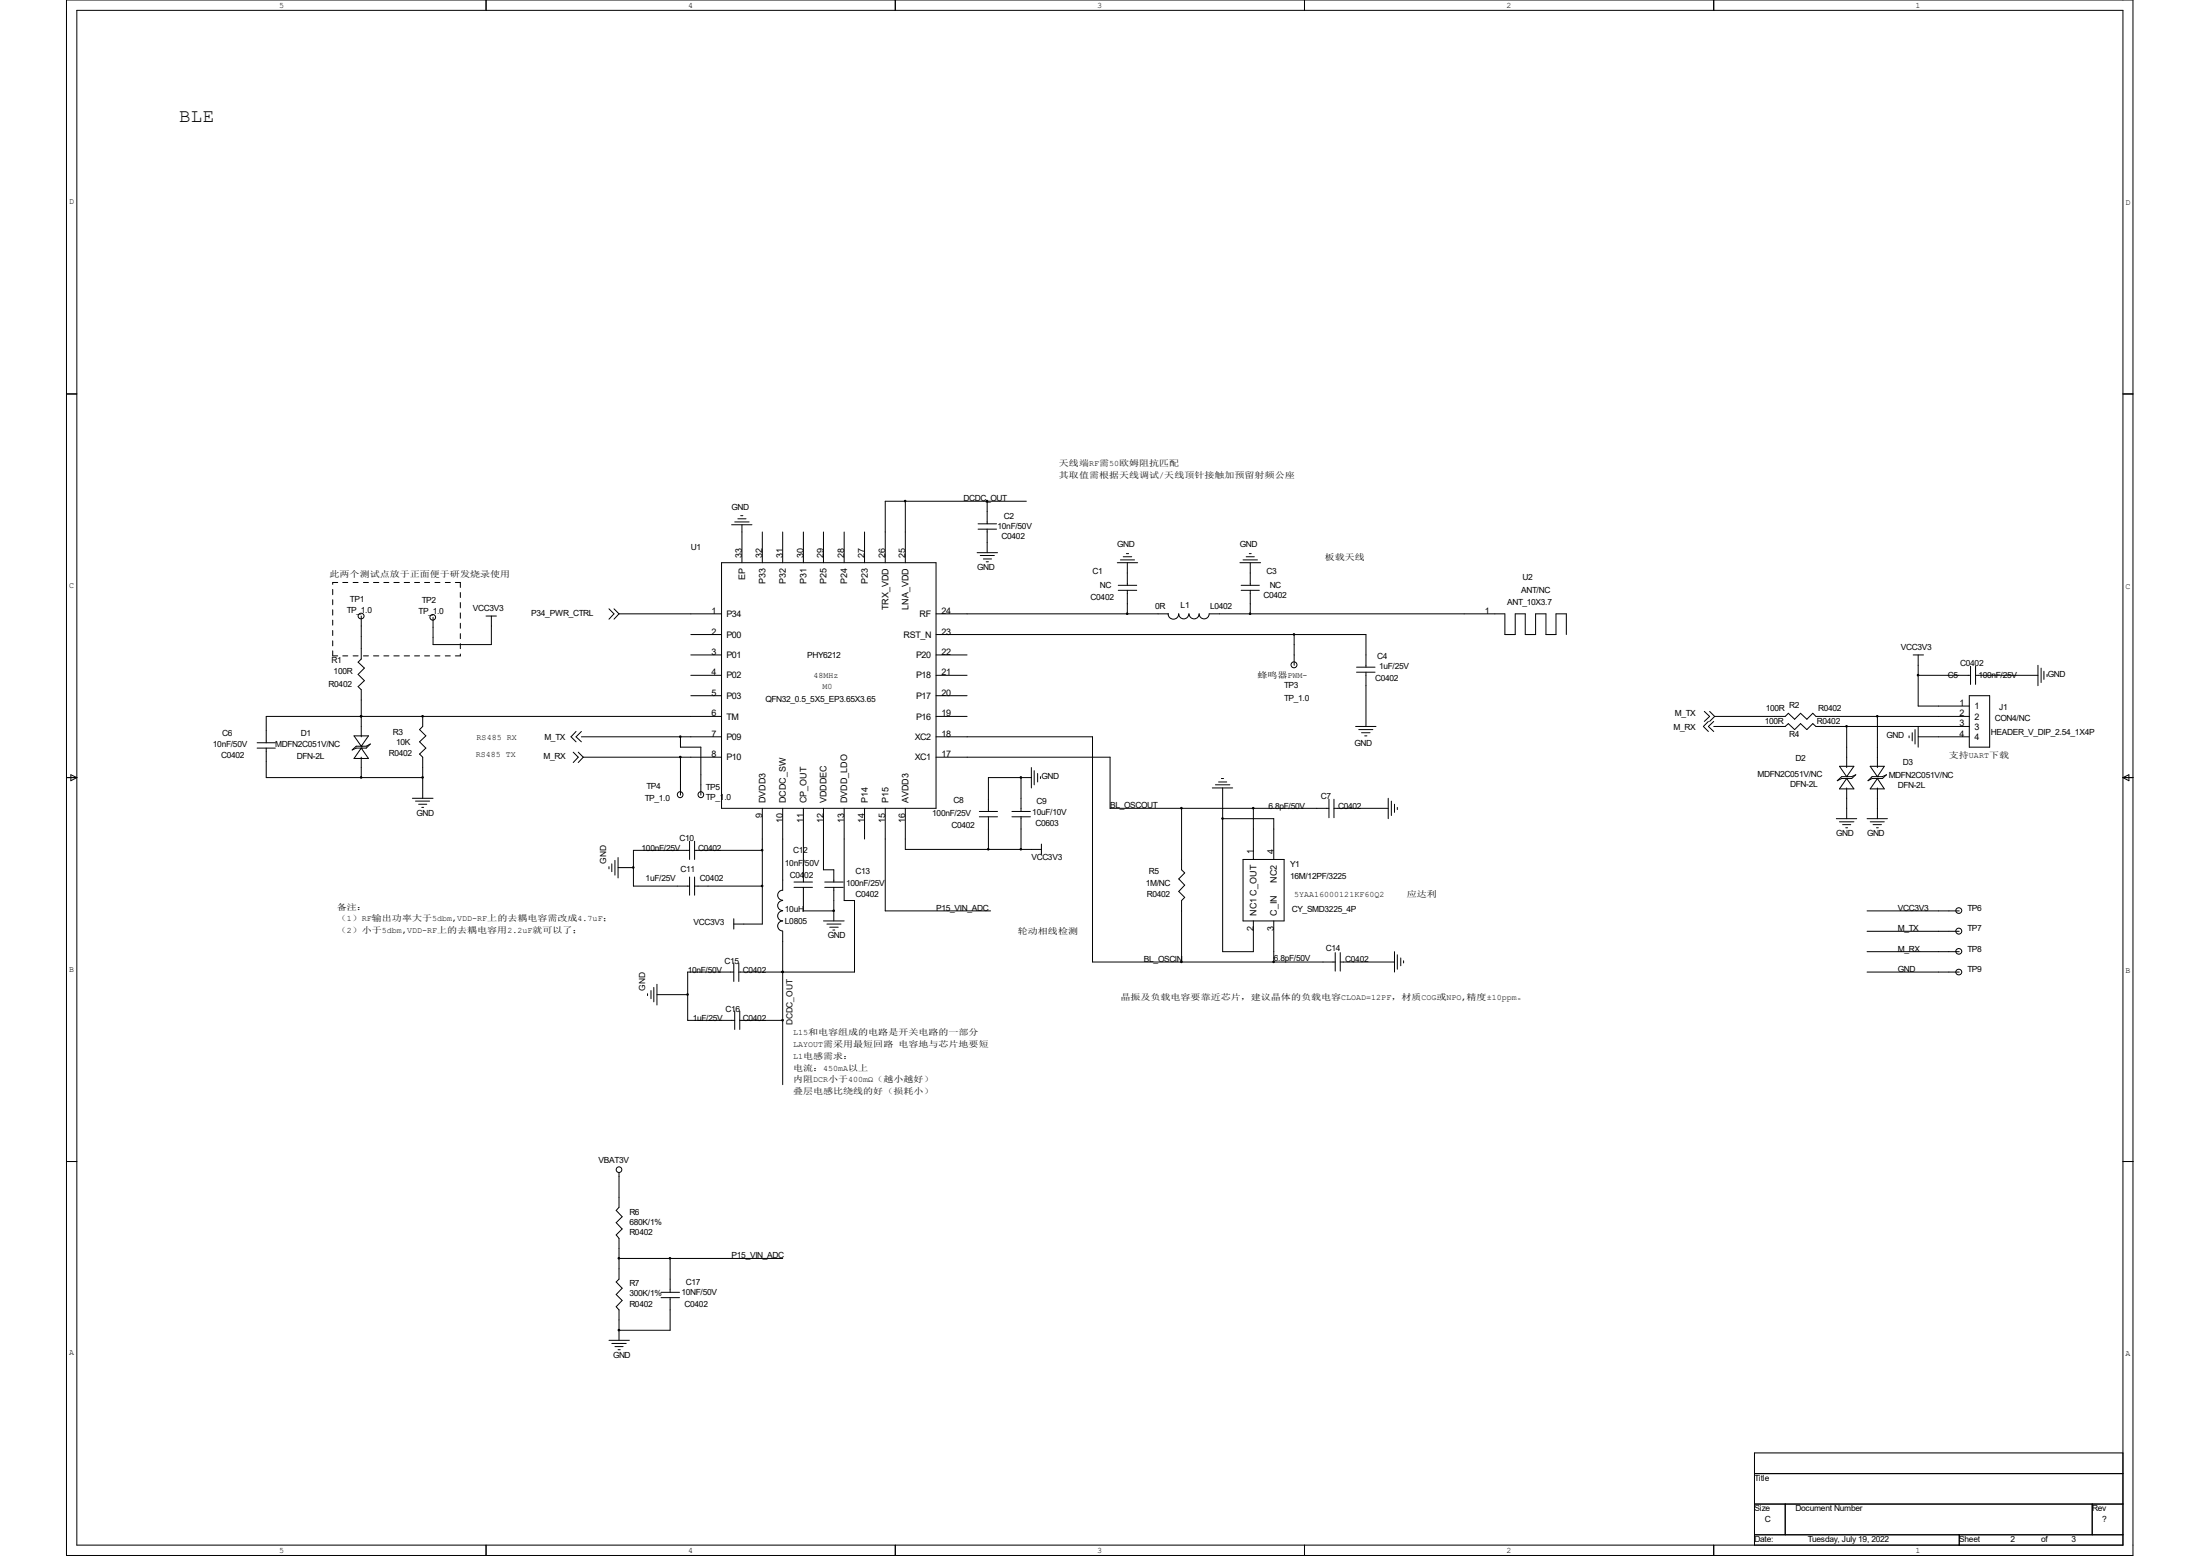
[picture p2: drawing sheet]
<svg xmlns="http://www.w3.org/2000/svg" width="297mm" height="210mm" viewBox="0 0 297 210" stroke-linecap="round" stroke-linejoin="round" font-family="sans-serif">
<g fill="none" stroke="#000" stroke-width=".14">
<path d="M9 0h279v209.9h-279zM10.4 1.4h276.2v207.1h-276.2zM65.6 0v1.4M120.9 0v1.4M176.1 0v1.4M231.4 0v1.4M9 53.2h1.4M286.6 53.2h1.4M44.9 79.5v.8M45.6 78.6h-.7v.3M46.3 78.6h.6M47.7 78.6h.6"/>
<path d="M49.1 78.6h.6M50.4 78.6h.7M51.8 78.6h.7M53.2 78.6h.7M54.6 78.6h.7M56 78.6h.6M57.3 78.6h.7M58.7 78.6h.7M60.1 78.6h.7M61.5 78.6h.6v.7M62.1 80v.6M97.4 75.9h29v33.2h-29z"/>
<path d="M98.8 70.8h2.7M99.2 70.4h1.9M99.6 70h1.1M100 69.6h.3M100.2 70.8v5.1M102.9 71.8v4.1M105.7 71.8v4.1M108.5 71.8v4.1M111.2 71.8v4.1M114 71.8v4.1M116.7 71.8v4.1M122.2 67.6v8.3"/>
<path d="M131.9 74.6h2.8M132 71.4h2.5M132 70.7h2.5M132.3 75h1.9M132.8 75.4h1.1M133.1 75.8h.3M133.3 67.6v3.1M133.3 71.4v3.2M138.6 67.6h-19.1v8.3M150.8 75.9h2.8M151 79.7h2.5M151 79h2.5"/>
<path d="M151.3 75.6h1.9M151.6 75.1h1.2M152.1 74.7h.3M152.2 75.9v3.1M152.2 79.7v3.1M167.4 75.9h2.8M167.6 79.7h2.4M167.6 79h2.4M167.8 75.6h2M168.2 75.1h1.1M168.7 74.7h.2M168.8 75.9v3.1"/>
<path d="M168.8 79.7v3.1M44.9 80.9v.7M44.9 82.3v.7M44.9 83.7v.7M44.9 85.1v.7M44.9 86.5v.7M44.9 87.8v.7h.7M46.3 88.5h.6M47.7 88.5h.6M47.8 99.3h1.9l-.9 1.4zM48.8 96.7h.1M48.8 83.1v5.8l-.5 .5 .9 .8-.9 .8 .9 .9-.9 .8 .5 .4v6.3"/>
<path d="M49.1 88.5h.6M50.4 88.5h.7M51.8 88.5h.7M53.2 88.5h.7M54.6 88.5h.7M56 88.5h.6M57.1 96.7h.1M57.1 96.7v1.3l-.5 .5 .9 .8-.9 .8 .9 .9-.9 .8 .5 .4v5.5M57.3 88.5h.7M58.7 88.5h.7M60.1 88.5h.7M62.1 81.3v.7"/>
<path d="M62.1 82.7v.7M62.1 84.1v.7M62.1 85.5v.7M62.1 86.9v.6M62.1 88.3v.2h-.6M65.6 83.1h1.4M66.3 83.1v3.9h-7.8v-3.7M77.8 98.7l-.7 .7 .7 .7M78.5 99.4h18.9M78.5 98.7l-.7 .7 .7 .7M82.2 82.2l.7 .6-.7 .8M82.9 82.2l.7 .6"/>
<path d="M83.6 82.8h13.8M83.6 82.8l-.7 .8M91.9 99.4v1.4h2.7v6.5M93.3 85.6h4.1M93.3 88.4h4.1M93.3 91.1h4.1M93.3 93.9h4.1M97.4 96.7h-61.5v3.5M126.4 82.8h31.3a.7 .7 0 0 0 .7 .8 .7 .7 0 0 0 .7-.8 .68 .68 0 0 0 .7 .7 .68 .68 0 0 0 .7-.7M126.4 96.7h4.2M126.4 85.6h58v4.4M126.4 88.4h4.2"/>
<path d="M126.4 91.1h4.2M126.4 93.9h4.2M126.4 99.4h21.1v30.4h32.8M160.5 82.8a.68 .68 0 0 0 .7 .7 .68 .68 0 0 0 .7-.7 .68 .68 0 0 0 .7 .7 .68 .68 0 0 0 .6-.7h40v2.8h1.4v-2.8h1.3v2.8h1.4v-2.8h1.4v2.8h1.4v-2.8h1.4v2.8M174.7 85.6v4.2M183 98h2.8M183.1 90.7h2.5M183.1 90h2.5M183.4 98.5h1.9M183.8 98.9h1.2M184.2 99.3h.3M184.4 90.7v7.3"/>
<path d="M230.1 96l.7 .7-.7 .7M230.6 97.4l-.6 .6 .6 .7M230.8 96l.7 .7M231.4 98h9.6l.4-.3 .9 .8 .8-.8 .8 .8 .8-.8 .5 .3h20.7M231.4 97.4l-.8 .6 .8 .7M231.5 96.7h9.5l.4-.4 .9 .8 .8-.8 .8 .8 .8-.8 .5 .4h20.7M231.5 96.7l-.7 .7M249.3 98v5.6M253.4 96.7v6.9M257.7 99.3v.3M258.1 98.9v1.1M258.3 88.4h1.4"/>
<path d="M258.5 98.5v1.9M259 91.1h7M259 99.4h6.9M259 88.4v6.9h6.9M259 98v2.8M265.9 93.9h2.7v6.9h-2.7zM266 89.9v2.5M266.7 91.1h8.4M266.7 89.9v2.5M275.1 89.8v2.7M275.5 90.2v1.9M275.9 90.6v1.1"/>
<path d="M276.4 91v.3M9 104.9h1.4M9.6 104.6l.8 .3-.8 .5zM34.7 101h2.5M34.7 100.2h2.5M35.9 101v3.9h21.2M47.5 101.2l.6-.5h1.3l.6-.3-.6 .6h-1.3zM48.8 101h.1M48.8 100.7h.1M48.8 104.9h.1M48.8 102.2v2.7M48.8 101l.9 1.4h-1.9z"/>
<path d="M55.7 107.7h2.8M56.1 108.1h1.9M56.5 108.5h1.1M56.9 109h.3M77.4 101.5l.7 .7-.7 .7M78.1 101.5l.6 .7M78.7 102.2h18.7M78.7 102.2l-.6 .7M82.2 117v.3M82.6 116.6v1M83 116.1v2M83.4 115.7v2.8"/>
<path d="M83.4 117.1h2.1M91.9 102.2v5.1M93.1 114.8h-7.6v4.8h7.6M93.1 113.5v2.5M93.1 118.4v2.4M93.8 119.6h9.1M93.8 113.5v2.5M93.8 118.4v2.4M93.8 114.8h9.1M102.9 109.1v15.6h-3.8M105.7 109.1v11a.68 .68 0 0 0-.7 .7 .68 .68 0 0 0 .7 .7M107.2 119.8h2.5"/>
<path d="M107.2 119h2.5M108.5 119.8v3.1h4.1M108.5 109.1v9.9M111.2 109.1v8.3h1.4v1.6M111.3 119.8h2.5M111.3 119h2.5M112.6 119.8v4.5M114 109.1v12.4h1.4v9.7h-15.7M116.7 109.1v4.1M119.5 109.1v13.8h14.2M122.2 109.1v5.5h18.4M126.4 102.2h23.5v6.9h29.5"/>
<path d="M132.2 110.2h2.5M132.2 109.5h2.5M133.4 110.2v4.4M136.6 110.2h2.5M136.6 109.5h2.5M137.8 104.9v4.6M137.8 110.2v4.4M139.2 104.9h-5.8v4.6M139.2 103.6v2.7M139.6 104v1.9M140.1 104.4v1.1M140.5 104.8v.3"/>
<path d="M140.6 113.9v1.4M159.5 109.1v8.3l.4 .4-.8 .8 .8 .9-.8 .8 .8 .8-.4 .4v8.3M163.7 106.3h2.7M164.1 105.9h1.9M164.5 105.5h1.1M164.9 105.1h.3M165.1 106.3v22.1h4.1v-4.1M165.1 110.5h6.9v5.5M167.8 116h5.6v8.3h-5.6zM169.2 109.1v6.9M179.4 107.9v2.5M180.1 109.1h7.3"/>
<path d="M180.1 107.9v2.5M187.4 107.7v2.8M187.8 108.1v2M188.3 108.5v1.1M188.6 109v.3M247.9 110.5h2.8M248 105.4l.6-.6h1.4l.5-.2-.5 .5h-1.4zM248.3 103.4h2l-1 1.4zM248.3 110.9h2M248.8 111.3h1.1M249.2 111.7h.2M249.3 105.1h.1"/>
<path d="M249.3 104.8h.1M249.3 106.3v4.2M249.3 105.1l1 1.4h-2zM252.1 110.5h2.7M252.5 103.4h1.9l-1 1.4zM252.5 110.9h1.9M252.7 104.8h1.4l.6-.2-.6 .5h-1.4l-.5 .3zM252.9 111.3h1.1M253.3 111.7h.3M253.4 105.1h.1M253.4 104.8h.1M253.4 105.1l1 1.4h-1.9z"/>
<path d="M253.4 106.3v4.2M286.6 104.9h1.4M286.6 104.9l.8-.3v.8zM87.4 134.1v.3M87.9 133.7v1.1M88.3 133.3v1.9M88.7 132.8v2.8M88.7 134.2h4.1M99.1 131.2h-6.3v6.5h6.4M99.1 124v1.4M99.1 130v2.5M99.2 136.4v2.5"/>
<path d="M99.7 130v2.5M99.9 137.7h5.8M99.9 136.4v2.5M105.7 122.9a.68 .68 0 0 0-.7 .7 .68 .68 0 0 0 .7 .7 .68 .68 0 0 0-.7 .7 .68 .68 0 0 0 .7 .6M105.7 121.5a.68 .68 0 0 0-.7 .7 .68 .68 0 0 0 .7 .7M105.7 131.2h.1M105.7 125.7v20.7M111.2 124.3h2.8M111.6 124.7h1.9M112 125.1h1.2M112.4 125.5h.3M172 124.3v5.5"/>
<path d="M180.3 128.6v2.5M180.9 129.8h7.4M180.9 128.6v2.5M188.3 128.4v2.8M188.6 128.9v1.9M189.1 129.3v1M189.5 129.7v.3M252.1 122.9h12.4M252.1 125.7h12.4M252.1 131.2h12.4M252.1 128.4h12.4M9 156.8h1.4"/>
<path d="M83.6 158.3v4.6l-.4 .5 .8 .8-.8 .8 .8 .9-.8 .8 .4 .4v5.5l-.4 .4 .8 .9-.8 .8 .8 .8-.8 .9 .4 .4v4.1M286.6 156.8h1.4M83.6 169.8h22.1M89.2 174.4h2.5M89.2 175.1h2.5M90.5 169.8v4.6M90.5 175.1v4.4h-6.9M82.2 180.9h2.8M82.6 181.3h1.9M83 181.7h1.1M83.4 182.2h.3M236.9 198.9h49.7"/>
<path d="M286.6 196.1h-49.7v12.4M65.6 208.5v1.4M120.9 208.5v1.4M176.1 208.5v1.4M231.4 208.5v1.4M236.9 203h49.7M236.9 207.1h49.7M241 203v4.1M264.5 207.1v1.4M282.4 203v4.1"/>
<circle cx="122.2" cy="67.6" r=".11"/>
<circle cx="133.2" cy="67.6" r=".11"/>
<circle cx="48.7" cy="96.7" r=".11"/>
<circle cx="48.8" cy="83.1" r=".39"/>
<circle cx="57" cy="96.7" r=".11"/>
<circle cx="58.4" cy="83.3" r=".38"/>
<circle cx="91.8" cy="99.4" r=".11"/>
<circle cx="152.2" cy="82.8" r=".11"/>
<circle cx="168.8" cy="82.8" r=".11"/>
<circle cx="174.7" cy="85.6" r=".11"/>
<circle cx="174.7" cy="89.7" r=".4"/>
<circle cx="249.3" cy="98" r=".11"/>
<circle cx="253.4" cy="96.7" r=".11"/>
<circle cx="258.9" cy="91.1" r=".11"/>
<circle cx="48.7" cy="104.9" r=".11"/>
<circle cx="57" cy="104.9" r=".11"/>
<circle cx="85.5" cy="117.1" r=".11"/>
<circle cx="91.8" cy="107.3" r=".39"/>
<circle cx="91.8" cy="102.2" r=".11"/>
<circle cx="94.6" cy="107.3" r=".39"/>
<circle cx="102.9" cy="114.7" r=".11"/>
<circle cx="102.9" cy="119.6" r=".11"/>
<circle cx="133.4" cy="114.6" r=".11"/>
<circle cx="137.8" cy="104.9" r=".11"/>
<circle cx="137.8" cy="114.6" r=".11"/>
<circle cx="159.5" cy="109.1" r=".11"/>
<circle cx="165" cy="110.5" r=".11"/>
<circle cx="169.2" cy="109.1" r=".11"/>
<circle cx="92.8" cy="134.2" r=".11"/>
<circle cx="105.6" cy="137.7" r=".11"/>
<circle cx="105.6" cy="131.2" r=".11"/>
<circle cx="112.5" cy="122.9" r=".11"/>
<circle cx="159.5" cy="129.8" r=".11"/>
<circle cx="171.9" cy="129.8" r=".11"/>
<circle cx="264.4" cy="125.7" r=".4"/>
<circle cx="264.4" cy="131.2" r=".39"/>
<circle cx="264.4" cy="128.4" r=".39"/>
<circle cx="264.4" cy="122.9" r=".39"/>
<circle cx="83.6" cy="157.9" r=".38"/>
<circle cx="83.5" cy="179.5" r=".11"/>
<circle cx="83.5" cy="169.8" r=".11"/>
<circle cx="90.4" cy="169.8" r=".11"/>
</g>
<g fill="#000">
<circle cx="122.2" cy="67.6" r=".11"/>
<circle cx="133.2" cy="67.6" r=".11"/>
<circle cx="48.7" cy="96.7" r=".11"/>
<circle cx="57" cy="96.7" r=".11"/>
<circle cx="91.8" cy="99.4" r=".11"/>
<circle cx="152.2" cy="82.8" r=".11"/>
<circle cx="168.8" cy="82.8" r=".11"/>
<circle cx="174.7" cy="85.6" r=".11"/>
<circle cx="249.3" cy="98" r=".11"/>
<circle cx="253.4" cy="96.7" r=".11"/>
<circle cx="258.9" cy="91.1" r=".11"/>
<circle cx="48.7" cy="104.9" r=".11"/>
<circle cx="57" cy="104.9" r=".11"/>
<circle cx="85.5" cy="117.1" r=".11"/>
<circle cx="91.8" cy="102.2" r=".11"/>
<circle cx="102.9" cy="114.7" r=".11"/>
<circle cx="102.9" cy="119.6" r=".11"/>
<circle cx="133.4" cy="114.6" r=".11"/>
<circle cx="137.8" cy="104.9" r=".11"/>
<circle cx="137.8" cy="114.6" r=".11"/>
<circle cx="159.5" cy="109.1" r=".11"/>
<circle cx="165" cy="110.5" r=".11"/>
<circle cx="169.2" cy="109.1" r=".11"/>
<circle cx="92.8" cy="134.2" r=".11"/>
<circle cx="105.6" cy="137.7" r=".11"/>
<circle cx="105.6" cy="131.2" r=".11"/>
<circle cx="112.5" cy="122.9" r=".11"/>
<circle cx="159.5" cy="129.8" r=".11"/>
<circle cx="171.9" cy="129.8" r=".11"/>
<circle cx="83.5" cy="179.5" r=".11"/>
<circle cx="83.5" cy="169.8" r=".11"/>
<circle cx="90.4" cy="169.8" r=".11"/>
</g>
<text font-size="2.6" x="24.2" y="16.4">BLE</text>
<g font-size="1.2">
<text x="100.2" y="75.3" transform="rotate(-90 100.2 75.3)">33</text>
<text x="102.9" y="75.3" transform="rotate(-90 102.9 75.3)">32</text>
<text x="105.7" y="75.3" transform="rotate(-90 105.7 75.3)">31</text>
<text x="108.5" y="75.3" transform="rotate(-90 108.5 75.3)">30</text>
<text x="111.2" y="75.3" transform="rotate(-90 111.2 75.3)">29</text>
<text x="114" y="75.3" transform="rotate(-90 114 75.3)">28</text>
<text x="116.7" y="75.3" transform="rotate(-90 116.7 75.3)">27</text>
<text x="119.5" y="75.3" transform="rotate(-90 119.5 75.3)">26</text>
<text x="122.2" y="75.3" transform="rotate(-90 122.2 75.3)">25</text>
<text x="96.1" y="82.8">1</text>
<text x="98.1" y="83.3">P34</text>
<text x="100.6" y="78.3" transform="rotate(-90 100.6 78.3)">EP</text>
<text x="103.3" y="78.8" transform="rotate(-90 103.3 78.8)">P33</text>
<text x="106.1" y="78.8" transform="rotate(-90 106.1 78.8)">P32</text>
<text x="108.9" y="78.8" transform="rotate(-90 108.9 78.8)">P31</text>
<text x="111.6" y="78.8" transform="rotate(-90 111.6 78.8)">P25</text>
<text x="114.4" y="78.8" transform="rotate(-90 114.4 78.8)">P24</text>
<text x="117.1" y="78.8" transform="rotate(-90 117.1 78.8)">P23</text>
<text x="119.9" y="82.4" transform="rotate(-90 119.9 82.4)">TRX_VDD</text>
<text x="122.6" y="82.3" transform="rotate(-90 122.6 82.3)">LNA_VDD</text>
<text x="124.1" y="83.3">RF</text>
<text x="127.1" y="82.8">24</text>
<text x="200.4" y="82.8">1</text>
<text x="96.1" y="85.6">2</text>
<text x="96.1" y="88.4">3</text>
<text x="98.1" y="86.1">P00</text>
<text x="98.1" y="88.8">P01</text>
<text x="122" y="86.1">RST_N</text>
<text x="123.7" y="88.8">P20</text>
<text x="127.1" y="88.4">22</text>
<text x="127.1" y="85.6">23</text>
<text x="96.1" y="91.1">4</text>
<text x="96.1" y="93.9">5</text>
<text x="98.1" y="91.6">P02</text>
<text x="98.1" y="94.3">P03</text>
<text x="123.7" y="94.3">P17</text>
<text x="123.7" y="91.6">P18</text>
<text x="127.1" y="93.9">20</text>
<text x="127.1" y="91.1">21</text>
<text x="264.5" y="95.3">1</text>
<text x="266.6" y="95.7">1</text>
<text x="96.1" y="96.7">6</text>
<text x="96.1" y="99.4">7</text>
<text x="98.1" y="97.1">TM</text>
<text x="98.1" y="99.9">P09</text>
<text x="123.5" y="99.9">XC2</text>
<text x="123.7" y="97.1">P16</text>
<text x="127.1" y="99.4">18</text>
<text x="127.1" y="96.7">19</text>
<text x="264.5" y="96.7">2</text>
<text x="264.5" y="98">3</text>
<text x="264.5" y="99.4">4</text>
<text x="266.6" y="97.1">2</text>
<text x="266.6" y="98.5">3</text>
<text x="266.6" y="99.9">4</text>
<text x="96.1" y="102.2">8</text>
<text x="98.1" y="102.6">P10</text>
<text x="123.5" y="102.6">XC1</text>
<text x="127.1" y="102.2">17</text>
<text x="102.9" y="110.4" transform="rotate(-90 102.9 110.4)">9</text>
<text x="103.3" y="108.4" transform="rotate(-90 103.3 108.4)">DVDD3</text>
<text x="105.7" y="111.1" transform="rotate(-90 105.7 111.1)">10</text>
<text x="106.1" y="108.4" transform="rotate(-90 106.1 108.4)">DCDC_SW</text>
<text x="108.5" y="111.1" transform="rotate(-90 108.5 111.1)">11</text>
<text x="108.9" y="108.4" transform="rotate(-90 108.9 108.4)">CP_OUT</text>
<text x="111.2" y="111.1" transform="rotate(-90 111.2 111.1)">12</text>
<text x="111.6" y="108.4" transform="rotate(-90 111.6 108.4)">VDDDEC</text>
<text x="114" y="111.1" transform="rotate(-90 114 111.1)">13</text>
<text x="114.4" y="108.4" transform="rotate(-90 114.4 108.4)">DVDD_LDO</text>
<text x="116.7" y="111.1" transform="rotate(-90 116.7 111.1)">14</text>
<text x="117.1" y="108.4" transform="rotate(-90 117.1 108.4)">P14</text>
<text x="119.5" y="111.1" transform="rotate(-90 119.5 111.1)">15</text>
<text x="119.9" y="108.4" transform="rotate(-90 119.9 108.4)">P15</text>
<text x="122.2" y="111.1" transform="rotate(-90 122.2 111.1)">16</text>
<text x="122.6" y="108.4" transform="rotate(-90 122.6 108.4)">AVDD3</text>
<text x="169.2" y="115.3" transform="rotate(-90 169.2 115.3)">1</text>
<text x="172" y="115.3" transform="rotate(-90 172 115.3)">4</text>
<text x="172.4" y="119.2" transform="rotate(-90 172.4 119.2)">NC2</text>
<text x="169.2" y="125.6" transform="rotate(-90 169.2 125.6)">2</text>
<text x="169.6" y="123.6" transform="rotate(-90 169.6 123.6)">NC1 C_OUT</text>
<text x="172" y="125.6" transform="rotate(-90 172 125.6)">3</text>
<text x="172.4" y="123.6" transform="rotate(-90 172.4 123.6)">C_IN</text>
</g>
<g font-size="1.1">
<text x="37.7" y="1">5</text>
<text x="92.9" y="1">4</text>
<text x="148.1" y="1">3</text>
<text x="203.4" y="1">2</text>
<text x="258.6" y="1">1</text>
<text x="9.4" y="27.6">D</text>
<text x="286.9" y="27.7">D</text>
<text x="143" y="62.9">天线端RF需50欧姆阻抗匹配</text>
<text x="143" y="64.6">其取值需根据天线调试/天线顶针接触加预留射频公座</text>
<text x="98.8" y="68.8">GND</text>
<text x="130.1" y="67.6">DCDC_OUT</text>
<text x="134.7" y="71.4">10nF/50V</text>
<text x="135.5" y="70">C2</text>
<text x="44.5" y="77.9">此两个测试点放于正面便于研发烧录使用</text>
<text x="93.3" y="74.2">U1</text>
<text x="131.9" y="76.9">GND</text>
<text x="135.2" y="72.8">C0402</text>
<text x="147.5" y="77.5">C1</text>
<text x="150.8" y="73.9">GND</text>
<text x="167.4" y="73.9">GND</text>
<text x="171" y="77.5">C3</text>
<text x="178.9" y="75.6">板载天线</text>
<text x="9.4" y="79.3">C</text>
<text x="46.8" y="82.7">TP_1.0</text>
<text x="47.2" y="81.3">TP1</text>
<text x="56.5" y="82.8">TP_1.0</text>
<text x="56.9" y="81.4">TP2</text>
<text x="63.8" y="82.5">VCC3V3</text>
<text x="71.7" y="83.1">P34_PWR_CTRL</text>
<text x="147.2" y="80.9">C0402</text>
<text x="148.5" y="79.3">NC</text>
<text x="156" y="82.2">0R</text>
<text x="159.4" y="82">L1</text>
<text x="163.4" y="82.2">L0402</text>
<text x="170.6" y="80.6">C0402</text>
<text x="171.4" y="79.3">NC</text>
<text x="203.5" y="81.6">ANT_10X3.7</text>
<text x="205.4" y="80.1">ANT/NC</text>
<text x="205.5" y="78.3">U2</text>
<text x="286.9" y="79.5">C</text>
<text x="44.7" y="89.5">R1</text>
<text x="109" y="88.8">PHY6212</text>
<text x="185.9" y="88.9">C4</text>
<text x="256.6" y="87.7">VCC3V3</text>
<text x="264.6" y="89.8">C0402</text>
<text x="44.4" y="92.7">R0402</text>
<text x="45" y="91">100R</text>
<text x="103.3" y="94.7">QFN32_0.5_5X5_EP3.65X3.65</text>
<text x="109.8" y="91.4">48MHz</text>
<text x="111" y="93">M0</text>
<text x="169.8" y="91.6">蜂鸣器PWM-</text>
<text x="173.4" y="92.9">TP3</text>
<text x="173.4" y="94.7">TP_1.0</text>
<text x="185.6" y="91.9">C0402</text>
<text x="186.2" y="90.3">1uF/25V</text>
<text x="241.6" y="95.5">R2</text>
<text x="263" y="91.5">C5</text>
<text x="267.1" y="91.5">100nF/25V</text>
<text x="269.9" y="95.8">J1</text>
<text x="276.5" y="91.3">GND</text>
<text x="28.7" y="100.8">10nF/50V</text>
<text x="30" y="99.3">C6</text>
<text x="37.2" y="100.8">MDFN2C051V/NC</text>
<text x="40.6" y="99.3">D1</text>
<text x="53" y="99.2">R3</text>
<text x="53.5" y="100.5">10K</text>
<text x="64.3" y="99.9">RS485 RX</text>
<text x="73.5" y="99.9">M_TX</text>
<text x="182.9" y="100.7">GND</text>
<text x="225.9" y="98.5">M_RX</text>
<text x="226.1" y="96.7">M_TX</text>
<text x="238.3" y="97.7">100R</text>
<text x="238.4" y="96">100R</text>
<text x="241.6" y="99.4">R4</text>
<text x="245.3" y="97.7">R0402</text>
<text x="245.4" y="96">R0402</text>
<text x="254.7" y="99.6">GND</text>
<text x="268.8" y="99.2">HEADER_V_DIP_2.54_1X4P</text>
<text x="269.3" y="97.4">CON4/NC</text>
<text x="29.8" y="102.4">C0402</text>
<text x="40.1" y="102.5">DFN-2L</text>
<text x="52.5" y="102.1">R0402</text>
<text x="64.2" y="102.2">RS485 TX</text>
<text x="73.4" y="102.5">M_RX</text>
<text x="87.3" y="106.4">TP4</text>
<text x="95.3" y="106.6">TP5</text>
<text x="95.3" y="107.9">TP_1.0</text>
<text x="140.6" y="105.1">GND</text>
<text x="178.3" y="107.8">C7</text>
<text x="237.3" y="104.8">MDFN2C051V/NC</text>
<text x="241.7" y="106.2">DFN-2L</text>
<text x="242.4" y="102.7">D2</text>
<text x="255" y="104.9">MDFN2C051V/NC</text>
<text x="256.2" y="106.3">DFN-2L</text>
<text x="256.9" y="103.3">D3</text>
<text x="263.1" y="102.4">支持UART下载</text>
<text x="56.2" y="110.1">GND</text>
<text x="87" y="108.1">TP_1.0</text>
<text x="91.7" y="113.5">C10</text>
<text x="125.9" y="110.1">100nF/25V</text>
<text x="128.4" y="111.7">C0402</text>
<text x="128.7" y="108.4">C8</text>
<text x="139.4" y="109.9">10uF/10V</text>
<text x="139.8" y="111.5">C0603</text>
<text x="139.9" y="108.5">C9</text>
<text x="149.9" y="109.1">BL_OSCOUT</text>
<text x="171.2" y="109.2">6.8pF/50V</text>
<text x="180.6" y="109.2">C0402</text>
<text x="247.9" y="112.8">GND</text>
<text x="252.1" y="112.8">GND</text>
<text x="81.8" y="116.6" transform="rotate(-90 81.8 116.6)">GND</text>
<text x="86.6" y="114.9">100nF/25V</text>
<text x="87.2" y="118.9">1uF/25V</text>
<text x="91.9" y="117.6">C11</text>
<text x="94.2" y="114.9">C0402</text>
<text x="94.5" y="118.9">C0402</text>
<text x="106" y="116.8">10nF/</text>
<text x="106.6" y="118.5">C0402</text>
<text x="107.1" y="115.1">C12</text>
<text x="108.7" y="116.8">50V</text>
<text x="114.2" y="119.6">100nF/25V</text>
<text x="115.5" y="117.9">C13</text>
<text x="139.2" y="116.1">VCC3V3</text>
<text x="154.7" y="119.6">1M/NC</text>
<text x="155.1" y="117.9">R5</text>
<text x="174.2" y="117">Y1</text>
<text x="174.2" y="118.6">16M/12PF/3225</text>
<text x="45.5" y="122.8">备注：</text>
<text x="45.5" y="124.3">（1）RF输出功率大于5dbm,VDD-RF上的去耦电容需改成4.7uF；</text>
<text x="45.5" y="125.9">（2）小于5dbm,VDD-RF上的去耦电容用2.2uF就可以了；</text>
<text x="93.6" y="124.8">VCC3V3</text>
<text x="106" y="124.7">L0805</text>
<text x="106" y="123.1">10uH</text>
<text x="115.5" y="121.1">C0402</text>
<text x="126.4" y="122.9">P15_VIN_ADC</text>
<text x="154.8" y="121.1">R0402</text>
<text x="174.4" y="123.1">CY_SMD3225_4P</text>
<text x="174.7" y="121.1">5YAA16000121KF60Q2</text>
<text x="189.9" y="121.1">应达利</text>
<text x="256.2" y="125.7">M_TX</text>
<text x="256.2" y="122.9">VCC3V3</text>
<text x="265.6" y="122.9">TP6</text>
<text x="265.6" y="125.7">TP7</text>
<text x="9.4" y="131.1">B</text>
<text x="92.8" y="131.3">10nF/50V</text>
<text x="97.8" y="130">C1</text>
<text x="99.1" y="130">5</text>
<text x="100.3" y="131.3">C0402</text>
<text x="111.8" y="126.7">GND</text>
<text x="137.4" y="126.1">轮动相线检测</text>
<text x="154.4" y="129.8">BL_OSCIN</text>
<text x="172" y="129.8">6.8pF/50V</text>
<text x="179" y="128.4">C14</text>
<text x="181.6" y="129.9">C0402</text>
<text x="256.2" y="128.4">M_RX</text>
<text x="256.2" y="131.2">GND</text>
<text x="265.6" y="128.4">TP8</text>
<text x="265.6" y="131.2">TP9</text>
<text x="286.9" y="131.3">B</text>
<text x="87.1" y="133.7" transform="rotate(-90 87.1 133.7)">GND</text>
<text x="93.5" y="137.8">1uF/25V</text>
<text x="98" y="136.5">C1</text>
<text x="99.3" y="136.5">6</text>
<text x="100.3" y="137.8">C0402</text>
<text x="151.3" y="134.9">晶振及负载电容要靠近芯片，建议晶体的负载电容CLOAD=12PF，材质COG或NPO,精度±10ppm。</text>
<text x="107" y="138.4" transform="rotate(-90 107 138.4)">DCDC_OUT</text>
<text x="107.1" y="139.7">L15和电容组成的电路是开关电路的一部分</text>
<text x="107.1" y="141.4">LAYOUT需采用最短回路 电容地与芯片地要短</text>
<text x="107.1" y="142.9">L1电感需求：</text>
<text x="107.1" y="144.5">电流：450mA以上</text>
<text x="107.1" y="146">内阻DCR小于400mΩ（越小越好）</text>
<text x="107.1" y="147.6">叠层电感比绕线的好（损耗小）</text>
<text x="80.8" y="157">VBAT3V</text>
<text x="85" y="163.9">R6</text>
<text x="85" y="166.7">R0402</text>
<text x="85" y="165.3">680K/1%</text>
<text x="85" y="173.6">R7</text>
<text x="92.6" y="173.5">C17</text>
<text x="98.8" y="169.8">P15_VIN_ADC</text>
<text x="85" y="176.4">R0402</text>
<text x="85" y="175">300K/1%</text>
<text x="92" y="174.8">10NF/50V</text>
<text x="92.4" y="176.4">C0402</text>
<text x="9.4" y="182.9">A</text>
<text x="82.8" y="183.3">GND</text>
<text x="286.9" y="183">A</text>
<text x="236.9" y="204">Size</text>
<text x="236.9" y="199.8">Title</text>
<text x="242.4" y="204">Document Number</text>
<text x="282.4" y="204">Rev</text>
<text x="37.7" y="209.6">5</text>
<text x="92.9" y="209.6">4</text>
<text x="148.1" y="209.6">3</text>
<text x="203.4" y="209.6">2</text>
<text x="236.9" y="208.1">Date:</text>
<text x="238.3" y="205.4">C</text>
<text x="244.1" y="208.1">Tuesday, July 19, 2022</text>
<text x="258.6" y="209.6">1</text>
<text x="264.5" y="208.1">Sheet</text>
<text x="271.4" y="208.1">2</text>
<text x="275.5" y="208.1">of</text>
<text x="279.7" y="208.1">3</text>
<text x="283.8" y="205.4">?</text>
</g>
</svg>
